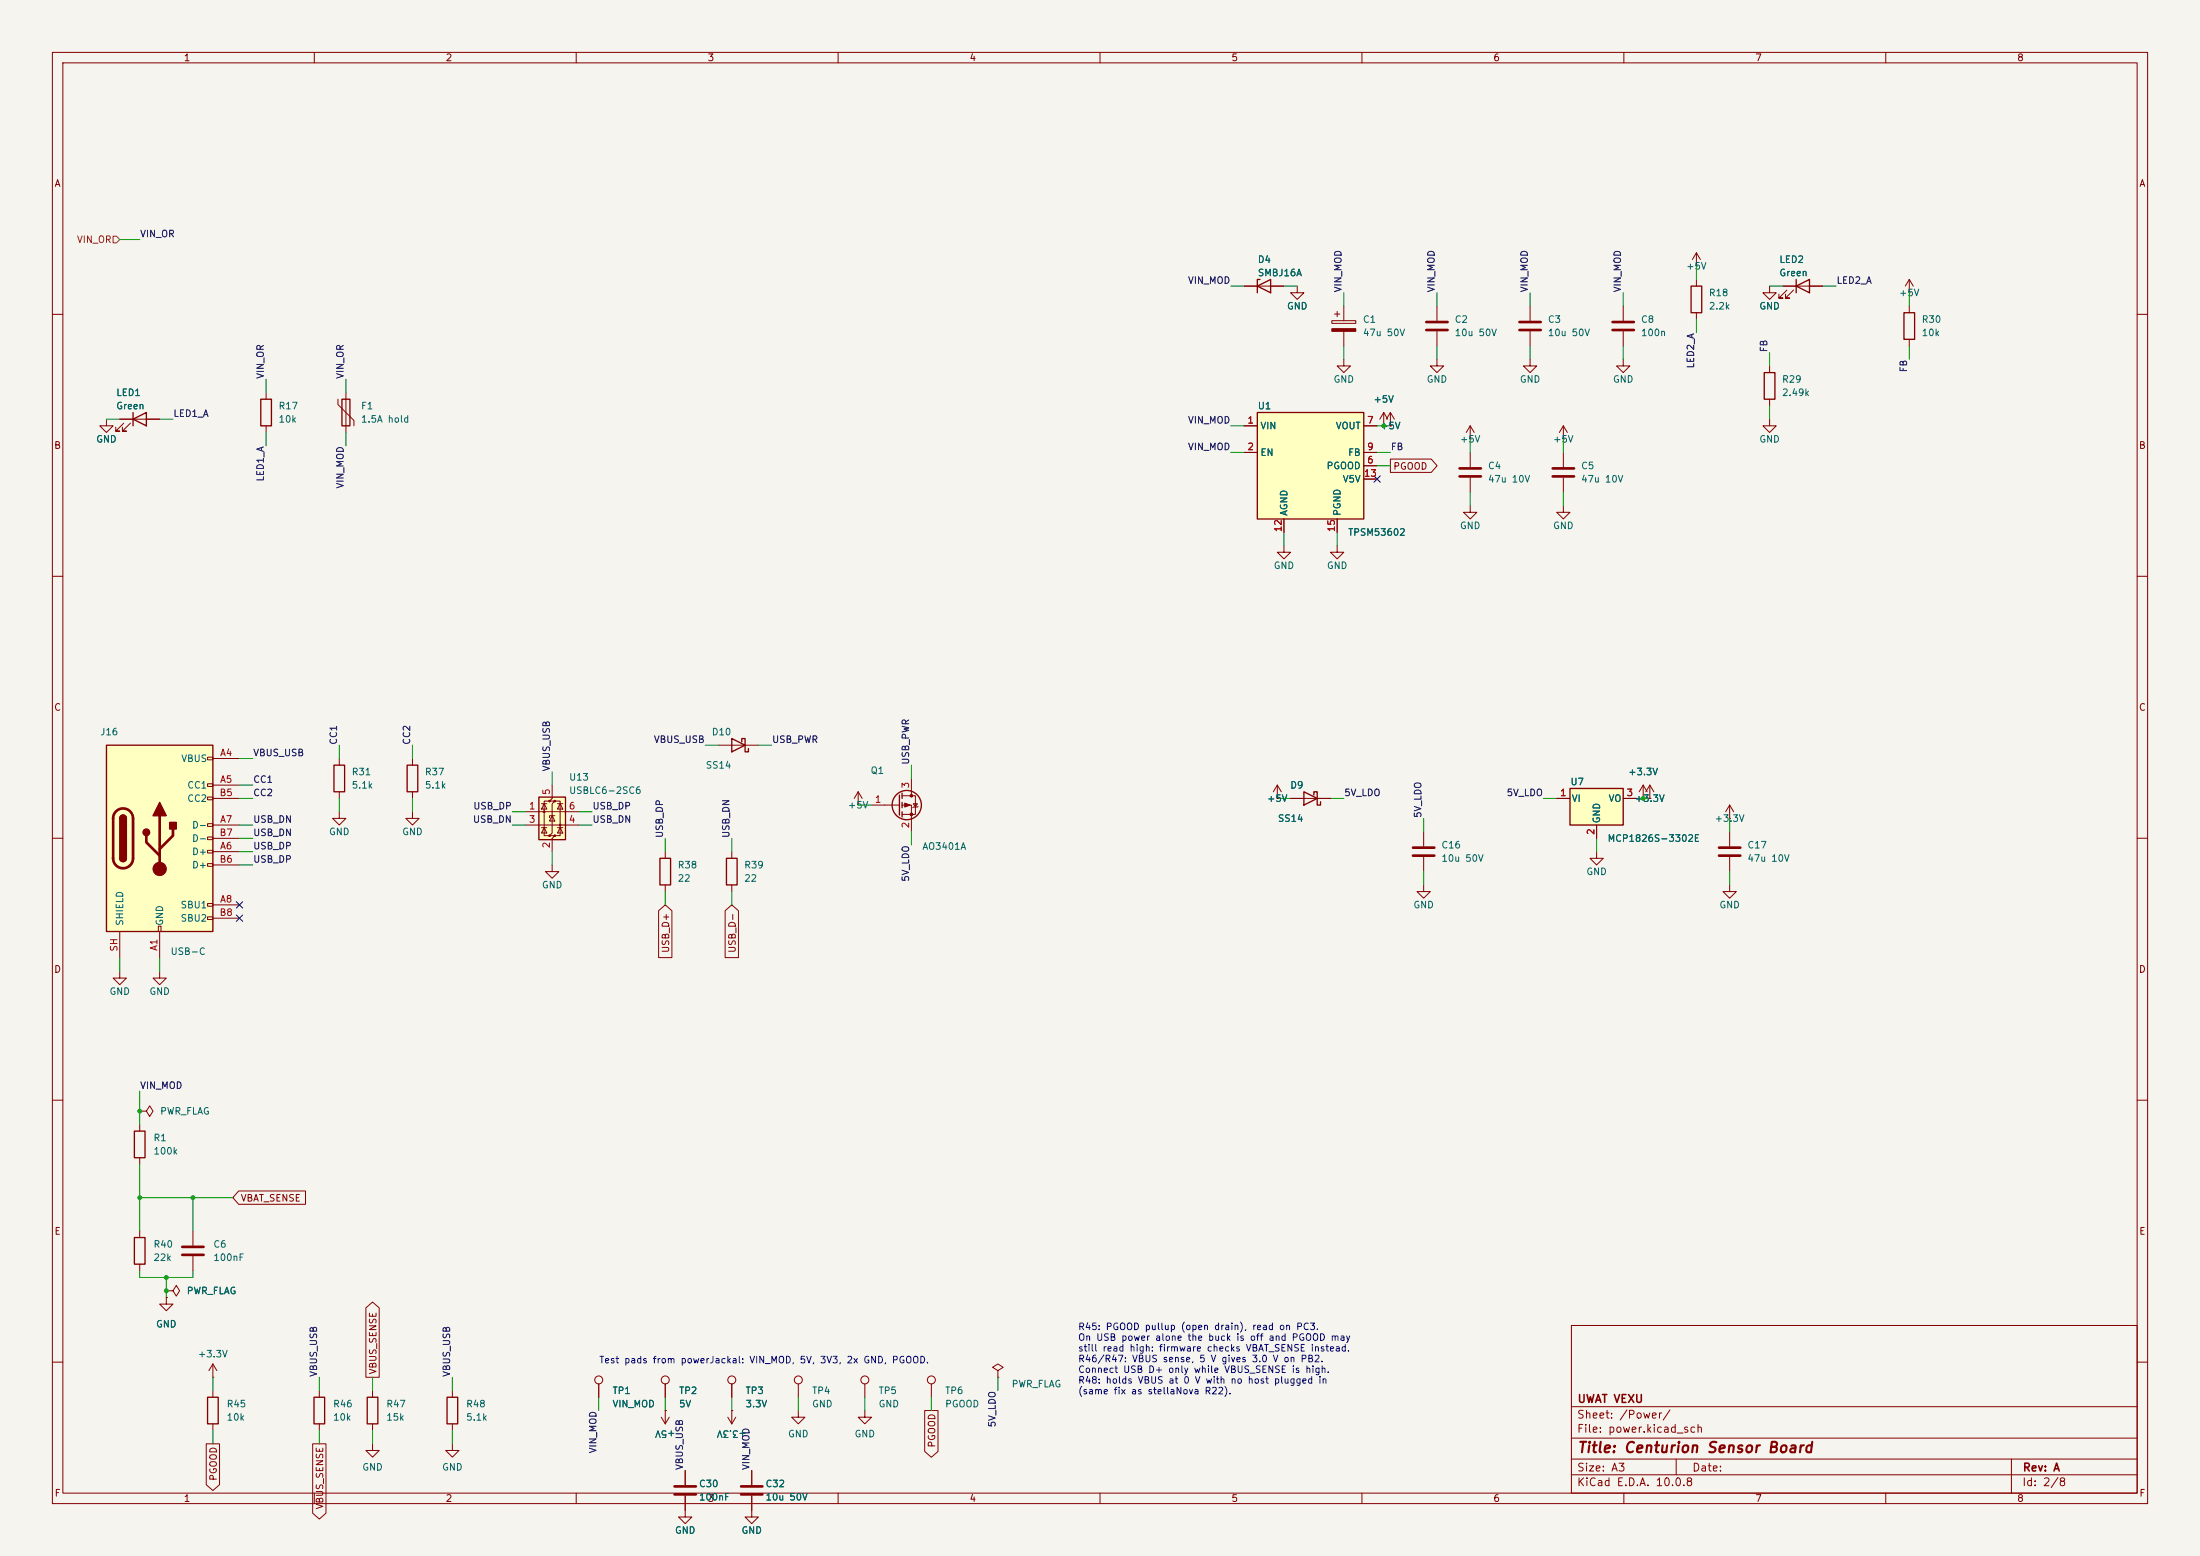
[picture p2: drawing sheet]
<svg xmlns="http://www.w3.org/2000/svg" width="420mm" height="297mm" viewBox="0 0 420 297" stroke-linecap="round" stroke-linejoin="round" font-family="sans-serif">
<path d="M0 0h420v297h-420z" fill="#f5f4ef" stroke="#f5f4ef" stroke-width=".19"/>
<g fill="none" stroke="#840000" stroke-width=".19">
<path d="M10 10h400v277h-400zM12 12h396v273h-396zM60 10v2M110 10v2M160 10v2M210 10v2M260 10v2M310 10v2M360 10v2M237.5 54.6h7.6M247.6 54.6v1.3h1.3l-1.3 1.3-1.2-1.3h1.2M323.8 50.8h.1"/>
<path d="M323.8 48.3l-.7 1.2M323.8 48.3l.8 1.2M323.8 48.3v2.5M10 60h2M50.8 74.9v1.3M264.2 78.7l-.8 1.3M264.2 78.7l.7 1.3M264.2 78.7v2.6M265.4 78.7l-.7 1.3M265.4 78.7l.8 1.3M265.4 78.7v2.6M408 60h2"/>
<path d="M20.3 80v1.3h1.3l-1.3 1.3-1.3-1.3h1.3M22.9 80h7.6M23.6 80.8l-1.5 1.5h.8h-.8v-.8M24.9 80.8l-1.5 1.5h.7h-.7v-.8M50.8 81.3v1.3M264.2 81.3h.1M265.4 81.3h.1M10 110h2M408 110h2M10 160h2M64.8 154.9v1.3h1.2l-1.2 1.3-1.3-1.3h1.3M78.7 154.9v1.3h1.3l-1.3 1.3-1.2-1.3h1.2"/>
<path d="M78.7 144.8v1.3M78.7 151.1v1.3M163.8 153.7h.1M163.8 151.1l-.7 1.3M163.8 151.1l.8 1.3M163.8 151.1v2.6M166.4 153.7h5.3M172.2 151.9h2.6v3.5h-2.6M172.2 153.7h1.8v5.1M174 148.6v3.3M174.4 153.4h.7l-.3 .7zM175.3 153.9l-1.1 .3"/>
<path d="M408 160h2M105.4 165.1v1.3h1.3l-1.3 1.2-1.3-1.2h1.3M127 162.6v1.2M127 168.9v1.3M139.7 162.6v1.2M139.7 168.9v1.3M10 210h2M408 210h2M300 253h108v32h-108zM10 260h2M300 278.5h108M300 274.5h108"/>
<path d="M300 268.5h108M320 278.5v3M384 278.5v6.5M408 260h2M60 285v2M110 285v2M130.8 285.5v4.1h1.3l-1.3 1.2-1.3-1.2h1.3M130.8 280.7v2.8M143.5 285.5v4.1h1.3l-1.3 1.2-1.3-1.2h1.3M143.5 280.7v2.8M160 285v2M210 285v2"/>
<path d="M260 285v2M300 281.5h108M310 285v2M360 285v2"/>
</g>
<g fill="none" stroke="#840000" stroke-width=".25">
<path d="M240 54.6l2.6-1.3v2.6zM240.5 53.3h-.5v2.6M25.4 78.7v2.6M49.8 76.2h2v5.1h-2zM25.4 80l2.5-1.3v2.6zM77.7 146.1h2.1v5h-2.1zM171.7 151.8v3.8M172.2 151.4v1M172.2 153.2v1M172.2 154.9v1.1M126 163.8h2v5.1h-2zM138.7 163.8h2v5.1h-2z"/>
<circle cx="173.1" cy="153.7" r="2.79"/>
</g>
<g fill="#840000" stroke="#840000" stroke-width=".19">
<path d="M172.7 153.3l1 .4-1 .4z"/>
<circle cx="174" cy="151.9" r=".25"/>
<circle cx="174" cy="155.4" r=".25"/>
</g>
<path d="M128.8 283.7h4M128.8 285.2h4M141.5 283.7h4M141.5 285.2h4" fill="none" stroke="#840000" stroke-width=".51"/>
<path d="M240 78.7h20.3v20.4h-20.3z" fill="#ffffc2"/>
<path d="M240 78.7h20.3v20.4h-20.3zM63.8 146.1h2v5h-2zM25.7 215.9h2v5.1h-2z" fill="none" stroke="#840000" stroke-width=".25"/>
<g fill="none" stroke="#840000" stroke-width=".19">
<path d="M254.8 59.9h1M255.3 59.4v1.1M256.5 58.4v2.8M254.3 61.2h4.5v.5h-4.5zM256.5 68.6v1.3h1.3l-1.3 1.2-1.2-1.2h1.2M256.5 63.2v2.8M274.3 68.6v1.3h1.3l-1.3 1.2-1.3-1.2h1.3M237.5 81.3h2.5M237.5 86.4h2.5M245.1 99.1v2.5M255.3 99.1v2.5M260.3 81.3h2.6"/>
<path d="M260.3 86.4h2.6M260.3 88.9h2.6M260.3 91.4h2.6M280.7 96.5v1.3h1.2l-1.2 1.3-1.3-1.3h1.3M280.7 83.8h.1M280.7 81.3l-.8 1.3M280.7 81.3l.7 1.3M280.7 81.3v2.5M280.7 86.4v2.8M280.7 91.2v2.8M298.4 96.5v1.3h1.3l-1.3 1.3-1.2-1.3h1.2M298.4 86.4v2.8"/>
<path d="M298.4 91.2v2.8M64.8 144.8v1.3M64.8 151.1v1.3M330.2 156.2h.1M330.2 153.7l-.8 1.2M330.2 153.7l.8 1.2M330.2 153.7v2.5M26.7 214.6v1.3M26.7 221v1.2M36.8 234.9v2.8M36.8 239.8v2.8M114.3 264.2v2.5"/>
<path d="M126.2 270.5l.8 1.3M127 269.2h.1M127 269.2v2.6M127.8 270.5l-.8 1.3"/>
<circle cx="114.3" cy="263.4" r=".76"/>
</g>
<path d="M254.3 62.7h4.5v.5h-4.5z" fill="#840000" stroke="#840000" stroke-width=".19"/>
<path d="M278.6 89.4h4.1M278.6 90.9h4.1M296.4 89.4h4.1M296.4 90.9h4.1M34.8 238h4.1M34.8 239.5h4.1" fill="none" stroke="#840000" stroke-width=".51"/>
<path d="M20.3 142.2h20.3v35.6h-20.3z" fill="#ffffc2"/>
<g fill="none" stroke="#840000" stroke-width=".19">
<path d="M64.5 76.2v1l3.1 3.1v1M66 74.9v7.7M39.6 144.5h1v.5h-1zM39.6 149.6h1v.5h-1zM39.6 152.1h1v.6h-1zM39.6 157.2h1v.5h-1zM39.6 159.8h1v.5h-1zM40.6 144.8h5.1M40.6 149.9h5.1M40.6 157.5h5.1M40.6 152.4h5.1M330.2 158.8v2.7"/>
<path d="M22.9 177.8v5.1M30.2 176.8h.5v1h-.5zM30.5 177.8v5.1M39.6 162.3h1v.5h-1zM39.6 164.8h1v.6h-1zM39.6 172.5h1v.5h-1zM39.6 175h1v.5h-1zM40.6 162.6h5.1M40.6 172.7h5.1M40.6 165.1h5.1M40.6 160h5.1M40.6 175.3h5.1"/>
<path d="M330.2 168.9v1.3h1.3l-1.3 1.3-1.3-1.3h1.3M330.2 163.6v2.8M127 264.2v2.5M138.9 270.5l.8 1.3M139.7 269.2h.1M139.7 269.2v2.6M140.5 270.5l-.8 1.3M152.4 269.2v1.3h1.3l-1.3 1.3-1.3-1.3h1.3"/>
<circle cx="127" cy="263.4" r=".76"/>
</g>
<path d="M65.3 76.2h1.5v5.1h-1.5zM20.3 142.2h20.3v35.6h-20.3zM22.9 156.2a.64 .64 0 0 1 .6-.6 .64 .64 0 0 1 .6 .6M22.9 163.8a.64 .64 0 0 0 .6 .7 .64 .64 0 0 0 .6-.7" fill="none" stroke="#840000" stroke-width=".25"/>
<path d="M22.1 154.9a1.9 1.9 0 0 1 2.1-.4 1.9 1.9 0 0 1 1.2 1.7v7.6a1.91 1.91 0 0 1-1.9 1.9 1.91 1.91 0 0 1-1.9-1.9v-7.7l.2-.7zM27.9 159.5v1.3l2.6 2.5M30.5 155.7v10.2M33 158.2v1.3l-2.5 2.6M328.2 161.8h4M328.2 163.3h4" fill="none" stroke="#840000" stroke-width=".51"/>
<g fill="#840000" stroke="#840000" stroke-width=".25">
<path d="M22.9 156.2h1.2v7.6h-1.2z"/>
<path d="M23 155.8a.64 .64 0 0 1 .7-.2 .64 .64 0 0 1 .4 .6h-1.2z"/>
<path d="M22.9 163.8h1.2a.64 .64 0 0 1-.6 .7 .64 .64 0 0 1-.6-.7z"/>
<path d="M30.5 153.2l1.2 2.5h-2.5z"/>
<path d="M32.4 157h1.3v1.2h-1.3z"/>
<circle cx="27.9" cy="158.9" r=".63"/>
</g>
<circle cx="30.5" cy="165.9" r="1.27" fill="#840000" stroke="#840000" stroke-width=".19"/>
<path d="M299.7 150.5h10.2v7h-10.2z" fill="#ffffc2"/>
<path d="M322.8 54.6h2.1v5.1h-2.1zM342.9 54.6l2.5-1.3v2.6zM342.9 53.3v2.6M363.5 59.7h2v5.1h-2zM336.8 71.1h2v5.1h-2zM248.9 151.1l2.6 1.3-2.6 1.3zM250.8 151.8v-.7h.7v2.6h.6v-.7M299.7 150.5h10.2v7h-10.2zM25.7 236.2h2v5.1h-2zM39.6 266.7h2.1v5.1h-2.1z" fill="none" stroke="#840000" stroke-width=".25"/>
<g fill="none" stroke="#840000" stroke-width=".19">
<path d="M274.3 58.4v2.8M309.9 58.4v2.8M323.8 53.3v1.3M323.8 59.7v1.3M337.8 54.6v1.3h1.3l-1.3 1.3-1.3-1.3h1.3M340.4 54.6h7.6M341.1 55.4l-1.5 1.5h.8h-.8v-.8M342.4 55.4l-1.5 1.5h.7h-.7v-.8M364.5 55.9h.1M364.5 53.3l-.8 1.3M364.5 53.3l.8 1.3M364.5 53.3v2.6"/>
<path d="M364.5 58.4v1.3M274.3 63.2v2.8M309.9 68.6v1.3h1.2l-1.2 1.2-1.3-1.2h1.3M309.9 63.2v2.8M337.8 69.9v1.2M337.8 76.2v1.3M364.5 64.8v1.2M337.8 80v1.3h1.3l-1.3 1.3-1.3-1.3h1.3M245.1 104.1v1.3h1.3l-1.3 1.3-1.3-1.3h1.3M255.3 104.1v1.3h1.2l-1.2 1.3-1.3-1.3h1.3M243.8 152.4h.1M243.8 149.9l-.7 1.2"/>
<path d="M243.8 149.9l.8 1.2M243.8 149.9v2.5M246.4 152.4h7.6M271.8 158.8v2.7M297.2 152.4h2.5M304.8 157.5v2.5M309.9 152.4h2.5M313.7 152.4h.1M313.7 149.9l-.8 1.2M313.7 149.9l.8 1.2M313.7 149.9v2.5M315 152.4h.1"/>
<path d="M315 149.9l-.8 1.2M315 149.9l.7 1.2M315 149.9v2.5M271.8 168.9v1.3h1.2l-1.2 1.3-1.3-1.3h1.3M271.8 163.6v2.8M304.8 162.6v1.2h1.3l-1.3 1.3-1.3-1.3h1.3M26.7 234.9v1.3M26.7 241.3v1.3M31.7 247.6v1.3h1.3l-1.3 1.3-1.2-1.3h1.2M31.7 247.6h.1M40.6 265.4v1.3M40.6 271.8v1.2"/>
<path d="M139.7 264.2v2.5M152.4 264.2v2.5M165.1 269.2v1.3h1.3l-1.3 1.3-1.3-1.3h1.3M165.1 264.2v2.5M177.8 264.2v2.5M190.5 261.6l1-.6-1-.7-1 .7 1 .6v1.3M190.5 262.9h.1"/>
<circle cx="139.7" cy="263.4" r=".76"/>
<circle cx="152.4" cy="263.4" r=".76"/>
<circle cx="165.1" cy="263.4" r=".76"/>
<circle cx="177.8" cy="263.4" r=".76"/>
</g>
<path d="M272.3 61.5h4.1M272.3 63h4.1M307.8 61.5h4.1M307.8 63h4.1M269.7 161.8h4.1M269.7 163.3h4.1" fill="none" stroke="#840000" stroke-width=".51"/>
<path d="M102.9 152.1h5v8.2h-5z" fill="#ffffc2"/>
<g fill="#840000">
<circle cx="103.9" cy="154.9" r=".25"/>
<circle cx="104.9" cy="152.9" r=".25"/>
<circle cx="104.9" cy="159.5" r=".25"/>
<circle cx="105.9" cy="152.9" r=".25"/>
<circle cx="105.9" cy="159.5" r=".25"/>
<circle cx="106.9" cy="157.5" r=".25"/>
</g>
<g fill="none" stroke="#840000" stroke-width=".19">
<path d="M237.5 54.6h2.5M242.6 54.6h2.5M292.1 58.4v2.8M340.4 54.6h2.5M345.4 54.6h2.6M292.1 68.6v1.3h1.3l-1.3 1.2-1.3-1.2h1.3M292.1 63.2v2.8M22.9 80h2.5M27.9 80h2.6M237.5 81.3h2.5M237.5 86.4h2.5M245.1 99.1v2.5"/>
<path d="M255.3 99.1v2.5M260.3 81.3h2.6M260.3 86.4h2.6M260.3 88.9h2.6M260.3 91.4h2.6M264.2 81.3h.1M265.4 87.6h7.8l1.1 1.3-1.1 1.3h-7.8zM265.4 81.3h.1M298.4 83.8h.1M298.4 81.3l-.7 1.3M298.4 81.3l.8 1.3M298.4 81.3v2.5"/>
<path d="M100.3 154.9h10.2M100.3 157.5h10.2M103.4 158h1M103.4 153.4h1M103.9 153.4l.5 1h-1zM103.9 158l.5 1h-1zM104.9 152.9h-1v6.6h1M105.4 149.9v2.5l-.5 .5h1l-.5 .5v5.6l-.5 .5h1l-.5 .5v2.6M105.4 155.7l.5 1h-1zM105.9 155.7h-1v.4M105.9 152.9h1v6.6h-1M106.4 158h1"/>
<path d="M106.4 153.4h1M106.9 153.4l.5 1h-1zM106.9 158l.5 1h-1zM137.2 142.2h7.6M243.8 152.4h.1M246.4 152.4h2.5M251.5 152.4h2.5M297.2 152.4h2.5M304.8 157.5v2.5M309.9 152.4h2.5M313.7 152.4h.1M315 152.4h.1"/>
<path d="M125.7 173.8l1.3-1.1 1.3 1.1v9h-2.6zM138.4 173.8l1.3-1.1 1.3 1.1v9h-2.6zM22.9 185.4v1.3h1.2l-1.2 1.3-1.3-1.3h1.3M30.5 185.4v1.3h1.2l-1.2 1.3-1.3-1.3h1.3M26.7 212.1h1.2l.7-1 .6 1-.6 1-.7-1M26.7 212.1h.1M45.6 227.3h12.7v2.6h-12.7l-1.2-1.3zM31.7 246.4h1.3l.7-1 .6 1-.6 1-.7-1M31.7 246.4h.1M31.7 247.6h.1M69.8 249.6l1.3-1.1 1.3 1.1v13.3h-2.6zM39.4 275.6h2.5v7.8l-1.3 1.1-1.2-1.1z"/>
<path d="M40.6 262.9h.1M40.6 260.3l-.7 1.3M40.6 260.3l.8 1.3M40.6 260.3v2.6M59.7 275.6h2.5v13.2l-1.2 1.1-1.3-1.1zM61 265.4v1.3M61 271.8v1.2M71.1 275.6v1.3h1.3l-1.3 1.2-1.3-1.2h1.3M71.1 265.4v1.3M71.1 271.8v1.2M86.4 275.6v1.3h1.2l-1.2 1.2-1.3-1.2h1.3M86.4 265.4v1.3"/>
<path d="M86.4 271.8v1.2M114.3 264.2v2.5M127 269.2h.1M127 264.2v2.5M139.7 269.2h.1M139.7 264.2v2.5M176.5 269.2h2.6v7.8l-1.3 1.2-1.3-1.2zM130.8 280.7v2.8M130.8 285.5v2.8M143.5 280.7v2.8M143.5 285.5v2.8"/>
</g>
<path d="M102.9 152.1h5v8.2h-5zM139.7 141l2.5 1.2-2.5 1.3zM141.6 141.6v-.6h.6v2.5h.7v-.6M59.9 266.7h2.1v5.1h-2.1zM70.1 266.7h2v5.1h-2zM85.3 266.7h2.1v5.1h-2.1z" fill="none" stroke="#840000" stroke-width=".25"/>
<path d="M290.1 61.5h4M290.1 63h4" fill="none" stroke="#840000" stroke-width=".51"/>
<path d="M21.6 45.1h.6l.7 .6-.7 .7h-.6z" fill="none" stroke="#725600" stroke-width=".19"/>
<g fill="none" stroke="#009600" stroke-width=".19">
<path d="M22.9 45.7h3.8M234.9 54.6h2.6M245.1 54.6h2.5M256.5 55.9v2.5M274.3 55.9v2.5M292.1 55.9v2.5M309.9 55.9v2.5M323.8 50.8v2.5M337.8 54.6h2.6M348 54.6h2.5M364.5 55.9v2.5M50.8 72.4v2.5"/>
<path d="M66 72.4v2.5M256.5 66v2.6M274.3 66v2.6M292.1 66v2.6M309.9 66v2.6M323.8 61v2.5M337.8 67.3v2.6M337.8 77.5v2.5M364.5 66v2.6M20.3 80h2.6M30.5 80h2.5M50.8 82.6v2.5"/>
<path d="M66 82.6v2.5M234.9 86.4h2.6M234.9 81.3h2.6M262.9 86.4h2.5M262.9 81.3h2.5M262.9 88.9h2.5M280.7 83.8v2.6M280.7 94v2.5M298.4 83.8v2.6M298.4 94v2.5M245.1 101.6v2.5M255.3 101.6v2.5"/>
<path d="M45.7 157.5h2.6M45.7 152.4h2.6M45.7 149.9h2.6M45.7 144.8h2.6M64.8 142.2v2.6M64.8 152.4v2.5M78.7 142.2v2.6M78.7 152.4v2.5M97.8 154.9h2.5M97.8 157.5h2.5M105.4 147.3v2.6M110.5 154.9h2.5"/>
<path d="M110.5 157.5h2.5M134.6 142.2h2.6M144.8 142.2h2.5M163.8 153.7h2.6M174 146.1v2.5M174 158.8v2.5M243.8 152.4h2.6M254 152.4h2.5M271.8 156.2v2.6M294.6 152.4h2.6M312.4 152.4h2.6M330.2 156.2v2.6"/>
<path d="M45.7 160h2.6M45.7 162.6h2.6M45.7 165.1h2.6M105.4 162.6v2.5M127 160v2.6M127 170.2v2.5M139.7 160v2.6M139.7 170.2v2.5M271.8 166.4v2.5M304.8 160v2.6M330.2 166.4v2.5M22.9 182.9v2.5"/>
<path d="M30.5 182.9v2.5M26.7 208.3v6.3M26.7 228.6h17.7M26.7 222.2v12.7M36.8 228.6v6.3M26.7 242.6v1.2h10.1v-1.2M31.7 243.8v3.8M40.6 262.9v2.5M40.6 273v2.6M61 262.9v2.5M61 273v2.6M71.1 262.9v2.5"/>
<path d="M71.1 273v2.6M86.4 262.9v2.5M86.4 273v2.6M114.3 266.7v2.5M127 266.7v2.5M139.7 266.7v2.5M152.4 266.7v2.5M165.1 266.7v2.5M177.8 266.7v2.5M190.5 262.9v2.5"/>
</g>
<path d="M262.3 90.8l1.2 1.2M263.5 90.8l-1.2 1.2M45.1 172.1l1.2 1.2M45.1 174.7l1.2 1.2M46.3 172.1l-1.2 1.2M46.3 174.7l-1.2 1.2" fill="none" stroke="#000084" stroke-width=".19"/>
<g fill="#009600">
<circle cx="31.7" cy="246.4" r=".46"/>
<circle cx="31.7" cy="243.8" r=".46"/>
<circle cx="36.8" cy="228.6" r=".46"/>
<circle cx="26.7" cy="212.1" r=".46"/>
<circle cx="26.7" cy="228.6" r=".46"/>
<circle cx="264.2" cy="81.3" r=".46"/>
<circle cx="313.7" cy="152.4" r=".46"/>
</g>
<text font-size="2" fill="#840000" x="301" y="277.8">Title: Centurion Sensor Board</text>
<g font-size="1.5" fill="#840000">
<text x="301" y="268.1">UWAT VEXU</text>
<text x="300.9" y="273.8">File: power.kicad_sch</text>
<text x="300.9" y="271.1">Sheet: /Power/</text>
<text x="300.9" y="281.2">Size: A3</text>
<text x="322.9" y="281.2">Date:</text>
<text x="386" y="281.2">Rev: A</text>
<text x="300.9" y="284">KiCad E.D.A. 10.0.8</text>
<text x="385.9" y="284">Id: 2/8</text>
</g>
<g font-size="1.3" fill="#840000">
<text x="35" y="12">1</text>
<text x="85" y="12">2</text>
<text x="135" y="12">3</text>
<text x="185" y="12">4</text>
<text x="235" y="12">5</text>
<text x="285" y="12">6</text>
<text x="335" y="12">7</text>
<text x="385" y="12">8</text>
<text x="10.3" y="36">A</text>
<text x="408.3" y="36">A</text>
<text x="10.2" y="86">B</text>
<text x="265.9" y="90">PGOOD</text>
<text x="408.2" y="86">B</text>
<text x="10.2" y="136">C</text>
<text x="408.2" y="136">C</text>
<text x="10.2" y="186">D</text>
<text x="128.1" y="182" transform="rotate(-90 128.1 182)">USB_D+</text>
<text x="140.8" y="182" transform="rotate(-90 140.8 182)">USB_D-</text>
<text x="408.2" y="186">D</text>
<text x="45.9" y="229.7">VBAT_SENSE</text>
<text x="10.3" y="236">E</text>
<text x="408.3" y="236">E</text>
<text x="72.2" y="262.4" transform="rotate(-90 72.2 262.4)">VBUS_SENSE</text>
<text x="178.9" y="276.4" transform="rotate(-90 178.9 276.4)">PGOOD</text>
<text x="10.3" y="286">F</text>
<text x="35" y="287">1</text>
<text x="41.7" y="282.8" transform="rotate(-90 41.7 282.8)">PGOOD</text>
<text x="85" y="287">2</text>
<text x="135" y="287">3</text>
<text x="185" y="287">4</text>
<text x="235" y="287">5</text>
<text x="285" y="287">6</text>
<text x="335" y="287">7</text>
<text x="385" y="287">8</text>
<text x="408.3" y="286">F</text>
<text x="62" y="288.2" transform="rotate(-90 62 288.2)">VBUS_SENSE</text>
</g>
<text font-size="1.3" fill="#725600" x="14.6" y="46.7">VIN_OR</text>
<g font-size="1.3" fill="#0f0f0f">
<text x="26.6" y="45.6">VIN_OR</text>
<text x="226.7" y="54.5">VIN_MOD</text>
<text x="256.4" y="55.9" transform="rotate(-90 256.4 55.9)">VIN_MOD</text>
<text x="274.2" y="55.9" transform="rotate(-90 274.2 55.9)">VIN_MOD</text>
<text x="292" y="55.9" transform="rotate(-90 292 55.9)">VIN_MOD</text>
<text x="309.8" y="55.9" transform="rotate(-90 309.8 55.9)">VIN_MOD</text>
<text x="350.5" y="54.5">LED2_A</text>
<text x="323.7" y="70.4" transform="rotate(-90 323.7 70.4)">LED2_A</text>
<text x="337.7" y="67.3" transform="rotate(-90 337.7 67.3)">FB</text>
<text x="364.4" y="71.2" transform="rotate(-90 364.4 71.2)">FB</text>
<text x="50.7" y="72.4" transform="rotate(-90 50.7 72.4)">VIN_OR</text>
<text x="65.9" y="72.4" transform="rotate(-90 65.9 72.4)">VIN_OR</text>
<text x="33" y="79.9">LED1_A</text>
<text x="226.7" y="81.2">VIN_MOD</text>
<text x="226.7" y="86.2">VIN_MOD</text>
<text x="265.4" y="86.2">FB</text>
<text x="50.7" y="92" transform="rotate(-90 50.7 92)">LED1_A</text>
<text x="65.9" y="93.4" transform="rotate(-90 65.9 93.4)">VIN_MOD</text>
<text x="64.6" y="142.3" transform="rotate(-90 64.6 142.3)">CC1</text>
<text x="78.6" y="142.3" transform="rotate(-90 78.6 142.3)">CC2</text>
<text x="124.7" y="142.1">VBUS_USB</text>
<text x="147.3" y="142.1">USB_PWR</text>
<text x="48.2" y="149.7">CC1</text>
<text x="48.2" y="144.7">VBUS_USB</text>
<text x="105.3" y="147.3" transform="rotate(-90 105.3 147.3)">VBUS_USB</text>
<text x="173.9" y="146.1" transform="rotate(-90 173.9 146.1)">USB_PWR</text>
<text x="48.2" y="152.3">CC2</text>
<text x="90.2" y="154.8">USB_DP</text>
<text x="113" y="154.8">USB_DP</text>
<text x="256.5" y="152.3">5V_LDO</text>
<text x="287.5" y="152.3">5V_LDO</text>
<text x="48.2" y="159.9">USB_DN</text>
<text x="48.2" y="157.4">USB_DN</text>
<text x="90.2" y="157.4">USB_DN</text>
<text x="113" y="157.4">USB_DN</text>
<text x="126.9" y="160" transform="rotate(-90 126.9 160)">USB_DP</text>
<text x="139.6" y="160" transform="rotate(-90 139.6 160)">USB_DN</text>
<text x="271.7" y="156.2" transform="rotate(-90 271.7 156.2)">5V_LDO</text>
<text x="48.2" y="165">USB_DP</text>
<text x="48.2" y="162.4">USB_DP</text>
<text x="173.9" y="168.4" transform="rotate(-90 173.9 168.4)">5V_LDO</text>
<text x="26.6" y="208.2">VIN_MOD</text>
<text x="60.8" y="262.9" transform="rotate(-90 60.8 262.9)">VBUS_USB</text>
<text x="86.2" y="262.9" transform="rotate(-90 86.2 262.9)">VBUS_USB</text>
<text x="190.4" y="272.6" transform="rotate(-90 190.4 272.6)">5V_LDO</text>
<text x="114.2" y="277.5" transform="rotate(-90 114.2 277.5)">VIN_MOD</text>
<text x="130.7" y="280.7" transform="rotate(-90 130.7 280.7)">VBUS_USB</text>
<text x="143.4" y="280.7" transform="rotate(-90 143.4 280.7)">VIN_MOD</text>
</g>
<g font-size="1.3" fill="#006464">
<text x="240" y="50.5">D4</text>
<text x="240" y="53">SMBJ16A</text>
<text x="321.8" y="51.8">+5V</text>
<text x="339.6" y="50.5">LED2</text>
<text x="339.6" y="53">Green</text>
<text x="245.6" y="59.4">GND</text>
<text x="326.1" y="56.8">R18</text>
<text x="326.1" y="59.4">2.2k</text>
<text x="335.8" y="59.4">GND</text>
<text x="362.4" y="56.8">+5V</text>
<text x="260.1" y="61.9">C1</text>
<text x="260.1" y="64.5">47u 50V</text>
<text x="277.6" y="61.9">C2</text>
<text x="277.6" y="64.5">10u 50V</text>
<text x="295.4" y="61.9">C3</text>
<text x="295.4" y="64.5">10u 50V</text>
<text x="313.2" y="61.9">C8</text>
<text x="313.2" y="64.5">100n</text>
<text x="366.8" y="61.9">R30</text>
<text x="366.8" y="64.5">10k</text>
<text x="22.1" y="75.9">LED1</text>
<text x="254.5" y="73.4">GND</text>
<text x="262.1" y="77.2">+5V</text>
<text x="272.3" y="73.4">GND</text>
<text x="290" y="73.4">GND</text>
<text x="307.8" y="73.4">GND</text>
<text x="340.1" y="73.4">R29</text>
<text x="340.1" y="75.9">2.49k</text>
<text x="22.1" y="78.4">Green</text>
<text x="53.1" y="78.4">R17</text>
<text x="53.1" y="81">10k</text>
<text x="68.8" y="78.4">F1</text>
<text x="68.8" y="81">1.5A hold</text>
<text x="240" y="78.4">U1</text>
<text x="240.5" y="82.2">VIN</text>
<text x="254.9" y="82.2">VOUT</text>
<text x="263.4" y="82.2">+5V</text>
<text x="18.3" y="84.8">GND</text>
<text x="240.5" y="87.3">EN</text>
<text x="253.1" y="89.9">PGOOD</text>
<text x="257.3" y="87.3">FB</text>
<text x="278.6" y="84.8">+5V</text>
<text x="284" y="89.9">C4</text>
<text x="296.4" y="84.8">+5V</text>
<text x="301.7" y="89.9">C5</text>
<text x="335.8" y="84.8">GND</text>
<text x="256.2" y="92.4">V5V</text>
<text x="284" y="92.4">47u 10V</text>
<text x="301.7" y="92.4">47u 10V</text>
<text x="246.1" y="98.6" transform="rotate(-90 246.1 98.6)">AGND</text>
<text x="256.2" y="98.6" transform="rotate(-90 256.2 98.6)">PGND</text>
<text x="278.6" y="101.3">GND</text>
<text x="296.4" y="101.3">GND</text>
<text x="257.3" y="102.6">TPSM53602</text>
<text x="243" y="108.9">GND</text>
<text x="253.2" y="108.9">GND</text>
<text x="19" y="140.7">J16</text>
<text x="135.8" y="140.7">D10</text>
<text x="34.5" y="145.7">VBUS</text>
<text x="67" y="148.3">R31</text>
<text x="81" y="148.3">R37</text>
<text x="108.5" y="149.3">U13</text>
<text x="134.6" y="147">SS14</text>
<text x="166.1" y="148">Q1</text>
<text x="310.7" y="148.3">+3.3V</text>
<text x="35.6" y="150.8">CC1</text>
<text x="35.6" y="153.4">CC2</text>
<text x="67" y="150.8">5.1k</text>
<text x="81" y="150.8">5.1k</text>
<text x="108.5" y="151.8">USBLC6-2SC6</text>
<text x="161.8" y="154.6">+5V</text>
<text x="241.8" y="153.4">+5V</text>
<text x="246.2" y="150.8">D9</text>
<text x="299.7" y="150.2">U7</text>
<text x="299.9" y="153.4">VI</text>
<text x="307" y="153.4">VO</text>
<text x="312" y="153.4">+3.3V</text>
<text x="36.6" y="158.4">D-</text>
<text x="36.6" y="161">D-</text>
<text x="62.7" y="159.7">GND</text>
<text x="76.7" y="159.7">GND</text>
<text x="243.8" y="157.2">SS14</text>
<text x="305.8" y="157.3" transform="rotate(-90 305.8 157.3)">GND</text>
<text x="306.8" y="161">MCP1826S-3302E</text>
<text x="327.2" y="157.2">+3.3V</text>
<text x="36.6" y="163.5">D+</text>
<text x="36.6" y="166.1">D+</text>
<text x="129.3" y="166.1">R38</text>
<text x="142" y="166.1">R39</text>
<text x="176" y="162.5">AO3401A</text>
<text x="275.1" y="162.3">C16</text>
<text x="275.1" y="164.8">10u 50V</text>
<text x="302.7" y="167.3">GND</text>
<text x="333.5" y="162.3">C17</text>
<text x="333.5" y="164.8">47u 10V</text>
<text x="34.4" y="173.7">SBU1</text>
<text x="103.3" y="169.9">GND</text>
<text x="129.3" y="168.6">22</text>
<text x="142" y="168.6">22</text>
<text x="269.7" y="173.7">GND</text>
<text x="328.1" y="173.7">GND</text>
<text x="23.8" y="176.8" transform="rotate(-90 23.8 176.8)">SHIELD</text>
<text x="31.4" y="176.8" transform="rotate(-90 31.4 176.8)">GND</text>
<text x="34.4" y="176.2">SBU2</text>
<text x="32.5" y="182.6">USB-C</text>
<text x="20.8" y="190.2">GND</text>
<text x="28.4" y="190.2">GND</text>
<text x="30.5" y="213.1">PWR_FLAG</text>
<text x="29.2" y="218.1">R1</text>
<text x="29.2" y="220.7">100k</text>
<text x="29.2" y="238.5">R40</text>
<text x="40.6" y="238.5">C6</text>
<text x="29.2" y="241">22k</text>
<text x="40.6" y="241">100nF</text>
<text x="35.5" y="247.3">PWR_FLAG</text>
<text x="29.7" y="253.7">GND</text>
<text x="37.7" y="259.4">+3.3V</text>
<text x="43.2" y="268.9">R45</text>
<text x="63.5" y="268.9">R46</text>
<text x="73.6" y="268.9">R47</text>
<text x="88.9" y="268.9">R48</text>
<text x="116.8" y="266.4">TP1</text>
<text x="116.8" y="268.9">VIN_MOD</text>
<text x="129.5" y="266.4">TP2</text>
<text x="129.5" y="268.9">5V</text>
<text x="142.2" y="266.4">TP3</text>
<text x="142.2" y="268.9">3.3V</text>
<text x="154.9" y="266.4">TP4</text>
<text x="154.9" y="268.9">GND</text>
<text x="167.6" y="266.4">TP5</text>
<text x="167.6" y="268.9">GND</text>
<text x="180.3" y="266.4">TP6</text>
<text x="180.3" y="268.9">PGOOD</text>
<text x="193" y="265.1">PWR_FLAG</text>
<text x="43.2" y="271.5">10k</text>
<text x="63.5" y="271.5">10k</text>
<text x="73.6" y="271.5">15k</text>
<text x="88.9" y="271.5">5.1k</text>
<text x="129.1" y="272.7" transform="rotate(-180 129.1 272.7)">+5V</text>
<text x="142.7" y="272.7" transform="rotate(-180 142.7 272.7)">+3.3V</text>
<text x="150.3" y="274.7">GND</text>
<text x="163" y="274.7">GND</text>
<text x="69.1" y="281">GND</text>
<text x="84.3" y="281">GND</text>
<text x="133.3" y="284.2">C30</text>
<text x="133.3" y="286.7">100nF</text>
<text x="146" y="284.2">C32</text>
<text x="146" y="286.7">10u 50V</text>
<text x="128.7" y="293.1">GND</text>
<text x="141.4" y="293.1">GND</text>
</g>
<g font-size="1.3" fill="#a90000">
<text x="238" y="81.1">1</text>
<text x="260.9" y="81.1">7</text>
<text x="238" y="86.2">2</text>
<text x="260.9" y="88.8">6</text>
<text x="260.9" y="86.2">9</text>
<text x="260.3" y="91.3">13</text>
<text x="245" y="101.7" transform="rotate(-90 245 101.7)">12</text>
<text x="255.1" y="101.7" transform="rotate(-90 255.1 101.7)">15</text>
<text x="41.9" y="144.6">A4</text>
<text x="41.9" y="149.7">A5</text>
<text x="41.8" y="152.3">B5</text>
<text x="100.9" y="154.8">1</text>
<text x="105.3" y="151.9" transform="rotate(-90 105.3 151.9)">5</text>
<text x="108.5" y="154.8">6</text>
<text x="166.9" y="153.5">1</text>
<text x="173.9" y="150.6" transform="rotate(-90 173.9 150.6)">3</text>
<text x="297.7" y="152.3">1</text>
<text x="310.4" y="152.3">3</text>
<text x="41.8" y="159.9">B7</text>
<text x="41.9" y="157.3">A7</text>
<text x="100.9" y="157.3">3</text>
<text x="108.5" y="157.3">4</text>
<text x="173.9" y="158.2" transform="rotate(-90 173.9 158.2)">2</text>
<text x="304.7" y="159.5" transform="rotate(-90 304.7 159.5)">2</text>
<text x="41.8" y="165">B6</text>
<text x="41.9" y="162.4">A6</text>
<text x="105.3" y="162" transform="rotate(-90 105.3 162)">2</text>
<text x="41.9" y="172.6">A8</text>
<text x="41.8" y="175.1">B8</text>
<text x="22.7" y="181.7" transform="rotate(-90 22.7 181.7)">SH</text>
<text x="30.3" y="181.6" transform="rotate(-90 30.3 181.6)">A1</text>
</g>
<g font-size="1.3" fill="#0000c2">
<text x="205.7" y="254.2">R45: PGOOD pullup (open drain), read on PC3.</text>
<text x="205.7" y="256.2">On USB power alone the buck is off and PGOOD may</text>
<text x="114.3" y="260.5">Test pads from powerJackal: VIN_MOD, 5V, 3V3, 2x GND, PGOOD.</text>
<text x="205.7" y="258.3">still read high: firmware checks VBAT_SENSE instead.</text>
<text x="205.7" y="260.3">R46/R47: VBUS sense, 5 V gives 3.0 V on PB2.</text>
<text x="205.7" y="262.4">Connect USB D+ only while VBUS_SENSE is high.</text>
<text x="205.7" y="264.4">R48: holds VBUS at 0 V with no host plugged in</text>
<text x="205.7" y="266.5">(same fix as stellaNova R22).</text>
</g>
</svg>
